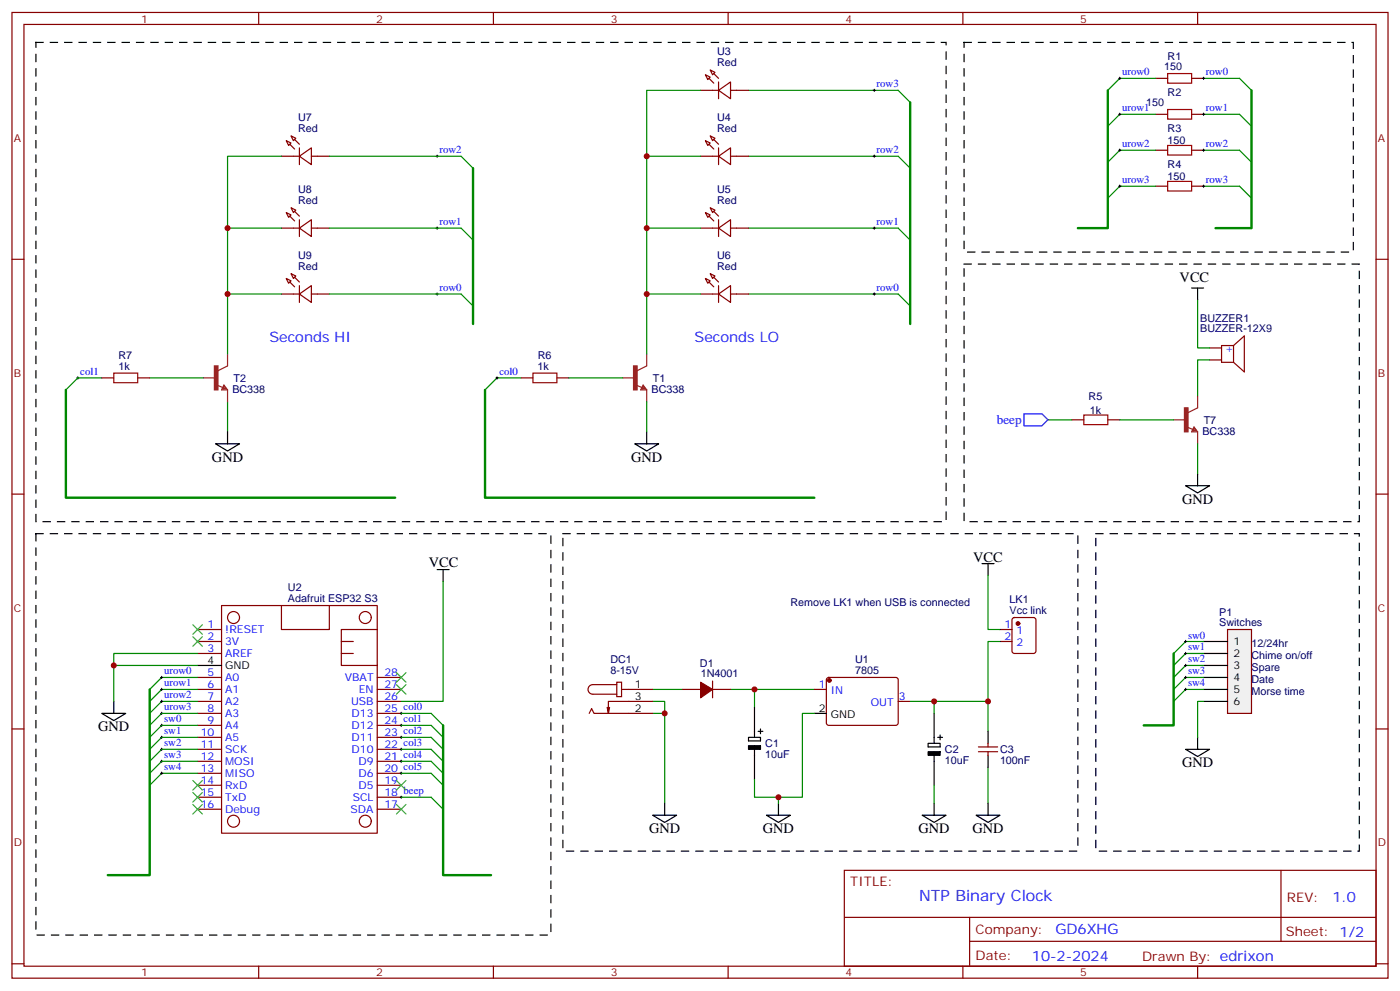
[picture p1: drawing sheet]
<svg xmlns="http://www.w3.org/2000/svg" width="412mm" height="292mm" viewBox="0 0 412 292" stroke-linecap="round" stroke-linejoin="round" font-family="sans-serif">
<g fill="none" stroke="#870000" stroke-width=".35">
<path d="M3.5 3.7h405.4v284.3h-405.4zM7.1 7.2h398.2v277.3h-398.2zM76.2 3.7v3.5M145.3 3.7v3.5M214.5 3.7v3.5M283.6 3.7v3.5M352.8 3.7v3.5M340.4 33.7h3.6M340.4 23.1h3.6M351 33.7h3.5M351 23.1h3.5M340.4 44.2h3.6"/>
<path d="M340.4 54.8h3.6M351 44.2h3.5M351 54.8h3.5M3.5 76.3h3.6M405.3 76.3h3.6M30 111.3h3.5M40.6 111.3h3.5M153.5 111.3h3.5M164 111.3h3.6M315.7 123.6h3.6M326.3 123.6h3.5M3.5 145.5h3.6"/>
<path d="M405.3 145.5h3.6M243.7 199.7l.4-.2h20.1l.4 .7-.1 12.9-.6 .5-20.1-.1-.4-.6v-12.7zM3.5 214.6h3.6M173.6 210l.7-1.4 .7 1.4h17.3M179.6 208.3l-.4 1.7M181.7 200.9h1.4v4.2h-1.4zM181.7 201.6h-7.1a1.41 1.41 0 0 0-1.4 1.4 1.41 1.41 0 0 0 1.4 1.4h7.1M183.1 203h9.2M192.3 206.5h-13.1v3.5l-.3-1.7M201.1 203h5.3M209.9 203h5.3M209.9 200.5v5"/>
<path d="M239.9 203h3.5M264.6 206.5h3.5M288.2 219.9h5.7M291 218.9v1M405.3 214.6h3.6M288.2 221.3h5.7M291 221.3v1.1M248.7 256.3h156.6v28.2h-156.6zM377.3 256.3v20.9M248.7 270.1h156.5M285.6 277.2h119.6M285.6 270.1v14.1"/>
<path d="M3.5 283.8h3.6M76.2 284.5v3.5M145.3 284.5v3.5M214.5 284.5v3.5M283.6 284.5v3.5M352.8 284.5v3.5M405.3 283.8h3.6"/>
</g>
<g fill="none" stroke="#8c2424" stroke-width=".35">
<path d="M60 111.3h3.5M63.9 113.4l1.7 .7M66 113.4l1 1.4h-1.7zM66 113.7l.7 .7h-1.1zM66 114.1v.3M67 104.2v3.5l-2.8 1.4M67 114.8v3.5M183.4 111.3h3.6M187.3 113.4l1.8 .7M189.4 113.4l1.1 1.4h-1.8zM189.4 113.7l.7 .7h-1zM189.4 114.1v.3"/>
<path d="M190.5 104.2v3.5l-2.8 1.4M190.5 114.8v3.5M352.8 116.6v3.5l-2.8 1.4M345.7 123.6h3.5M349.6 125.7l1.8 .7M351.7 125.7l1.1 1.4h-1.8zM351.7 126.1l.7 .7h-1zM351.7 126.4v.4M352.8 127.1v3.6"/>
</g>
<g fill="#8c2424" stroke="#8c2424" stroke-width=".35">
<path d="M186.6 107.7h1.1v7.1h-1.1z"/>
<path d="M63.1 107.7h1.1v7.1h-1.1z"/>
<path d="M348.9 120.1h1.1v7h-1.1z"/>
</g>
<path d="M344 32.2h7v2.9h-7zM344 21.7h7v2.8h-7zM344 42.8h7v2.8h-7zM344 53.4h7v2.8h-7zM33.5 109.9h7.1v2.8h-7.1zM157 109.9h7v2.8h-7zM319.3 122.2h7v2.8h-7z" fill="none" stroke="#a10000" stroke-width=".35"/>
<g fill="none" stroke="#000" stroke-width=".35">
<path d="M351 84.8h3.5M352.8 84.8v3.5M63.5 130.7h7.1l-3.6 2.1zM67 127.1v3.6M187 130.7h7l-3.5 2.1zM190.5 127.1v3.6M352.8 139.5v3.5M349.2 143h7.1l-3.5 2.1zM289.3 165.9h3.5M291 165.9v3.6M220.5 217.1h3.5v1.1h-3.5zM222.2 208.3v8.8"/>
<path d="M222.2 219.6v9.8M223.3 215.3h1.4M224 214.6v1.4M239.9 210h3.5M273.4 218.9h3.5v1h-3.5zM275.2 210v8.9M276.2 217.1h1.4M276.9 216.4v1.4M291 215.3v3.6M195.8 236.5v3.5M229.3 236.5v3.5M275.2 221.3v9.9"/>
<path d="M275.2 236.5v3.5M291 222.4v3.5M291 236.5v3.5M192.3 240h7l-3.5 2.1zM225.8 240h7l-3.5 2.1zM271.6 240h7.1l-3.5 2.1zM287.5 240h7.1l-3.6 2.1z"/>
</g>
<g fill="none" stroke="#008700" stroke-width=".35">
<path d="M220.5 26.6h44.1l3.5 3.5M135.8 46l3.5 3.5M220.5 46h44.1l3.5 3.5M135.8 67.2l3.5 3.5M220.5 67.2h44.1l3.5 3.5M135.8 86.6l3.5 3.5M220.5 86.6h44.1l3.5 3.5M30 111.3h-7.1l-3.5 3.5M44.1 111.3h15.9M67 118.3v8.8M153.5 111.3h-7.1l-3.5 3.5M167.6 111.3h15.8"/>
<path d="M190.5 118.3v8.8M308.7 123.6h7M329.8 123.6h15.9M352.8 130.7v8.8M192.3 206.5h3.5v30M192.3 210h3.5M192.3 203h8.8M215.2 203h24.7M222.2 203v5.3M239.9 210h-3.5v24.7h-14.2v-5.3M268.1 206.5h7.1v3.5M275.2 206.5h15.8v8.8"/>
<path d="M229.3 234.7v1.8M275.2 231.2v5.3M291 225.9v10.6"/>
</g>
<path d="M268.1 30.1v65.3M139.3 49.5v45.9M19.4 114.8v31.7h97M142.9 114.8v31.7h97" fill="none" stroke="#008700" stroke-width=".71"/>
<g fill="none" stroke="#000" stroke-width=".29">
<path d="M257.2 26.6h.7M257.5 26.2v.8M128.4 46h.7M128.8 45.6v.8M257.2 46h.7M257.5 45.6v.8M128.4 67.2h.7M128.8 66.8v.7M257.2 67.2h.7M257.5 66.8v.7M128.4 86.6h.7M128.8 86.2v.7"/>
<path d="M257.2 86.6h.7M257.5 86.2v.7M22.6 111.3h.7M22.9 110.9v.7M146 111.3h.8M146.4 110.9v.7"/>
</g>
<g fill="#870000" stroke="#870000" stroke-width=".35">
<path d="M206.4 200.9l3.5 2.1-3.5 2.5z"/>
<circle cx="244.3" cy="200.3" r=".53"/>
</g>
<path d="M220.5 219.6h3.5v1h-3.5zM273.4 221.3h3.5v1.1h-3.5z" fill="#000" stroke="#000" stroke-width=".35"/>
<path d="M301.6 121.8h5.3l1.8 1.8-1.8 1.8h-5.3z" fill="none" stroke="#00f" stroke-width=".35"/>
<path d="M361.6 185.3h7.1v24.7h-7.1z" fill="#f0f0f0" stroke="#870000" stroke-width=".35"/>
<g fill="none" stroke="#000" stroke-width=".35">
<path d="M128.8 167.7h3.5M130.5 167.7v3.5M58.2 195.9h7.1M354.5 188.9h7.1M354.5 192.4h7.1M354.5 195.9h7.1M354.5 199.5h7.1M30 210h7l-3.5 2.2zM33.5 206.5v3.5M352.8 217.1v3.5M354.5 203h7.1M354.5 206.5h7.1"/>
<path d="M349.2 220.6h7.1l-3.5 2.1z"/>
</g>
<g fill="none" stroke="#870000" stroke-width=".35">
<path d="M206.4 26.6h5.3M207.8 22l1.4 .7-.7 .7zM209.2 20.6l1.4 .7-.7 .7zM211.7 26.6l3.5-2.5v5zM211.7 24.1v5M215.2 26.6h5.3M82.9 46h5.3M84.3 41.4l1.4 .7-.7 .7zM85.7 40l1.4 .7-.7 .7zM88.2 46l3.5-2.5v5zM88.2 43.5v5M91.7 46h5.3"/>
<path d="M206.4 46h5.3M207.8 41.4l1.4 .7-.7 .7zM209.2 40l1.4 .7-.7 .7zM211.7 46l3.5-2.5v5zM211.7 43.5v5M215.2 46h5.3M82.9 67.2h5.3M84.3 62.6l1.4 .7-.7 .7zM85.7 61.2l1.4 .7-.7 .7zM88.2 67.2l3.5-2.5v4.9zM88.2 64.7v4.9M91.7 67.2h5.3"/>
<path d="M206.4 67.2h5.3M207.8 62.6l1.4 .7-.7 .7zM209.2 61.2l1.4 .7-.7 .7zM211.7 67.2l3.5-2.5v4.9zM211.7 64.7v4.9M215.2 67.2h5.3M82.9 86.6h5.3M84.3 82l1.4 .7-.7 .7zM85.7 80.6l1.4 .7-.7 .7zM88.2 86.6l3.5-2.5v4.9zM88.2 84.1v4.9M91.7 86.6h5.3"/>
<path d="M206.4 86.6h5.3M207.8 82l1.4 .7-.7 .7zM209.2 80.6l1.4 .7-.7 .7zM211.7 86.6l3.5-2.5v4.9zM211.7 84.1v4.9M215.2 86.6h5.3M356.3 106h3.5M356.3 102.4h3.5M363.4 101.7h-3.6v5h3.6M363.4 101.7v5M363.4 101.7l3.1-2.8v10.6l-3.1-2.8M82.9 178.3v7h14.1v-7"/>
<path d="M58.2 188.9h7.1M58.2 192.4h7.1M58.2 185.3h7.1M58.2 199.5h7.1M100.5 188.9h3.6M100.5 192.4h3.6M111.1 185.3v60h-45.8v-67h45.8v7h-10.6v10.6h10.6M111.1 199.5h7.1M294.6 188.9h3.5M294.6 185.3h3.5M298.3 182l.5-.2h5.6l.7 .5 .1 9.4-.5 .6-5.9 .1-.6-.5-.1-9.4zM58.2 203h7.1"/>
<path d="M58.2 206.5h7.1M58.2 210h7.1M58.2 213.6h7.1M58.2 217.1h7.1M111.1 203h7.1M111.1 206.5h7.1M111.1 210h7.1M111.1 213.6h7.1M111.1 217.1h7.1M58.2 220.6h7.1M58.2 224.2h7.1M58.2 227.7h7.1"/>
<path d="M58.2 231.2h7.1M58.2 234.7h7.1M58.2 238.3h7.1M111.1 220.6h7.1M111.1 224.2h7.1M111.1 227.7h7.1M111.1 231.2h7.1M111.1 234.7h7.1M111.1 238.3h7.1"/>
<circle cx="68.8" cy="181.8" r="1.76"/>
<circle cx="107.6" cy="181.8" r="1.76"/>
<circle cx="68.8" cy="241.8" r="1.76"/>
<circle cx="107.6" cy="241.8" r="1.76"/>
</g>
<g fill="none" stroke="#008700" stroke-width=".35">
<path d="M206.4 26.6h-15.9v77.6M340.4 23.1h-10.6l-3.5 3.5M340.4 33.7h-10.6l-3.5 3.5M354.5 23.1h10.6l3.6 3.5M354.5 33.7h10.6l3.6 3.5M82.9 46h-15.9v58.2M97 46h38.8M190.5 46h15.9M340.4 44.2h-10.6l-3.5 3.6M340.4 54.8h-10.6l-3.5 3.5M354.5 44.2h10.6l3.6 3.6M354.5 54.8h10.6l3.6 3.5"/>
<path d="M67 67.2h15.9M97 67.2h38.8M190.5 67.2h15.9M67 86.6h15.9M97 86.6h38.8M190.5 86.6h15.9M352.8 88.3v14.1h3.5M356.3 106h-3.5v10.6M130.5 171.2v35.3h-12.3M291 169.5v15.8h3.6M58.2 195.9h-24.7v10.6M58.2 192.4h-24.7v3.5"/>
<path d="M58.2 199.5h-10.6l-3.5 3.5M294.6 188.9h-3.6v17.6M354.5 199.5h-5.3l-3.5 3.5M354.5 188.9h-5.3l-3.5 3.5M354.5 192.4h-5.3l-3.5 3.5M354.5 195.9h-5.3l-3.5 3.6M58.2 203h-10.6l-3.5 3.5M58.2 206.5h-10.6l-3.5 3.5M58.2 210h-10.6l-3.5 3.6M58.2 213.6h-10.6l-3.5 3.5M58.2 217.1h-10.6l-3.5 3.5M118.2 213.6h8.8l3.5 3.5"/>
<path d="M118.2 217.1h8.8l3.5 3.5M118.2 210h8.8l3.5 3.6M354.5 206.5h-1.7v10.6M354.5 203h-5.3l-3.5 3.5M58.2 224.2h-10.6l-3.5 3.5M58.2 220.6h-10.6l-3.5 3.6M58.2 227.7h-10.6l-3.5 3.5M118.2 220.6h8.8l3.5 3.6M118.2 224.2h8.8l3.5 3.5M118.2 227.7h8.8l3.5 3.5M118.2 234.7h8.8l3.5 3.6"/>
</g>
<g fill="#870000" stroke="#870000" stroke-width=".35">
<path d="M86.8 41.1l1.4 1.4z"/>
<path d="M85.4 42.5l1.4 1.4z"/>
<path d="M86.8 62.2l1.4 1.4z"/>
<path d="M85.4 63.6l1.4 1.5z"/>
<path d="M86.8 81.6l1.4 1.4z"/>
<path d="M85.4 83l1.4 1.5z"/>
<path d="M210.3 21.7l1.4 1.4z"/>
<path d="M208.8 23.1l1.5 1.4z"/>
<path d="M210.3 41.1l1.4 1.4z"/>
<path d="M208.8 42.5l1.5 1.4z"/>
<path d="M210.3 62.2l1.4 1.4z"/>
<path d="M208.8 63.6l1.5 1.5z"/>
<path d="M210.3 81.6l1.4 1.4z"/>
<path d="M208.8 83l1.5 1.5z"/>
<circle cx="299.9" cy="183.6" r=".53"/>
</g>
<g fill="none" stroke="#000" stroke-width=".29">
<path d="M329.5 23.1h.7M329.5 33.7h.7M329.8 22.7v.7M329.8 33.3v.7M354.2 23.1h.7M354.2 33.7h.7M354.5 22.7v.7M354.5 33.3v.7M329.5 44.2h.7M329.5 54.8h.7M329.8 43.9v.7M329.8 54.5v.7"/>
<path d="M354.2 44.2h.7M354.2 54.8h.7M354.5 43.9v.7M354.5 54.5v.7M47.3 199.5h.7M47.6 199.1v.7M348.9 199.5h.7M348.9 188.9h.7M348.9 192.4h.7M348.9 195.9h.7M349.2 188.5v.7M349.2 192.1v.7"/>
<path d="M349.2 195.6v.7M349.2 199.1v.7M47.3 203h.7M47.3 206.5h.7M47.3 210h.7M47.3 213.6h.7M47.3 217.1h.7M47.6 202.6v.7M47.6 206.2v.7M47.6 209.7v.7M47.6 213.2v.7M47.6 216.7v.8"/>
<path d="M117.8 210h.7M117.8 213.6h.7M117.8 217.1h.7M118.2 209.7v.7M118.2 213.2v.7M118.2 216.7v.8M348.9 203h.7M349.2 202.6v.7M47.3 220.6h.7M47.3 224.2h.7M47.3 227.7h.7M47.6 220.3v.7"/>
<path d="M47.6 223.8v.7M47.6 227.3v.7M117.8 220.6h.7M117.8 224.2h.7M117.8 227.7h.7M117.8 234.7h.7M118.2 220.3v.7M118.2 223.8v.7M118.2 227.3v.7M118.2 234.4v.7"/>
</g>
<path d="M326.3 26.6v40.6h-8.8M368.7 26.6v40.6h-10.6M345.7 192.4v21.2h-8.8M44.1 203v54.7h-12.4M130.5 213.6v44.1h14.1" fill="none" stroke="#008700" stroke-width=".71"/>
<g fill="none" stroke="#3c3" stroke-width=".35">
<path d="M56.8 187.5l2.8 2.8M56.8 183.9l2.8 2.9M59.6 187.5l-2.8 2.8M59.6 183.9l-2.8 2.9M116.8 198l2.8 2.9M119.6 198l-2.8 2.9M116.8 201.6l2.8 2.8M119.6 201.6l-2.8 2.8M56.8 236.9l2.8 2.8M56.8 233.3l2.8 2.8M56.8 229.8l2.8 2.8M59.6 236.9l-2.8 2.8"/>
<path d="M59.6 233.3l-2.8 2.8M59.6 229.8l-2.8 2.8M116.8 236.9l2.8 2.8M116.8 229.8l2.8 2.8M119.6 236.9l-2.8 2.8M119.6 229.8l-2.8 2.8"/>
</g>
<path d="M10.6 12.5h268.1v141.1h-268.1zM284 12.5h114.6v61.7h-114.6zM284 77.8h116.4v75.8h-116.4zM10.6 157.1h151.7v118.2h-151.7zM165.8 157.1h151.7v93.5h-151.7zM322.8 157.1h77.6v93.5h-77.6z" fill="none" stroke="#000" stroke-width=".35" stroke-dasharray="2.1 2.1"/>
<g fill="#c00">
<circle cx="195.8" cy="210" r=".88"/>
<circle cx="222.3" cy="203" r=".88"/>
<circle cx="275.2" cy="206.5" r=".88"/>
<circle cx="229.3" cy="234.7" r=".88"/>
<circle cx="67" cy="86.6" r=".88"/>
<circle cx="67" cy="67.2" r=".88"/>
<circle cx="190.5" cy="86.6" r=".88"/>
<circle cx="190.5" cy="67.2" r=".88"/>
<circle cx="190.5" cy="46" r=".88"/>
<circle cx="291" cy="206.5" r=".88"/>
<circle cx="33.5" cy="195.9" r=".88"/>
</g>
<text font-size="4.6" fill="#00f" x="270.8" y="265.3">NTP Binary Clock</text>
<g font-size="4.2">
<text x="347.5" y="83">VCC</text>
<text x="62.4" y="136">GND</text>
<text x="185.9" y="136">GND</text>
<text x="348.2" y="148.3">GND</text>
<text x="126.3" y="167">VCC</text>
<text x="286.7" y="165.6">VCC</text>
<text x="28.9" y="215.3">GND</text>
<text x="348.2" y="225.9">GND</text>
<text x="191.2" y="245.3">GND</text>
<text x="224.7" y="245.3">GND</text>
<text x="270.6" y="245.3">GND</text>
<text x="286.5" y="245.3">GND</text>
</g>
<g font-size="4.2" fill="#00f">
<text x="79.4" y="100.7">Seconds HI</text>
<text x="204.6" y="100.7">Seconds LO</text>
<text x="392.5" y="265.5">1.0</text>
<text x="310.9" y="275.1">GD6XHG</text>
<text x="304" y="282.9">10-2-2024</text>
</g>
<text font-size="3.9" fill="#00f" x="293.6" y="124.9">beep</text>
<g font-size="3.9" fill="#800">
<text x="250.5" y="260.8">TITLE:</text>
<text x="379.1" y="265.5">REV:</text>
<text x="287.4" y="275">Company:</text>
<text x="378.7" y="275.7">Sheet: 1/2</text>
<text x="287.4" y="282.7">Date:</text>
<text x="336.4" y="282.8">Draw</text>
<text x="346.6" y="282.8">n By: edrixon</text>
</g>
<g font-size="3.2" fill="#800">
<text x="41.6" y="6.7">1</text>
<text x="110.8" y="6.7">2</text>
<text x="179.9" y="6.7">3</text>
<text x="249.1" y="6.7">4</text>
<text x="318.2" y="6.7">5</text>
<text x="4.1" y="41.8">A</text>
<text x="405.9" y="41.8">A</text>
<text x="4.1" y="110.9">B</text>
<text x="405.9" y="110.9">B</text>
<text x="4.1" y="180.1">C</text>
<text x="405.9" y="180.1">C</text>
<text x="4.1" y="249.2">D</text>
<text x="405.9" y="249.2">D</text>
<text x="41.6" y="287.5">1</text>
<text x="110.8" y="287.5">2</text>
<text x="179.9" y="287.5">3</text>
<text x="249.1" y="287.5">4</text>
<text x="318.2" y="287.5">5</text>
</g>
<g font-size="3.2" fill="#000080">
<text x="211.3" y="16.3">U3</text>
<text x="344" y="17.8">R1</text>
<text x="211.3" y="19.5">Red</text>
<text x="342.9" y="20.7">150</text>
<text x="344" y="28.4">R2</text>
<text x="87.8" y="35.7">U7</text>
<text x="211.3" y="35.7">U4</text>
<text x="337.7" y="31.3">150</text>
<text x="87.8" y="38.9">Red</text>
<text x="211.3" y="38.9">Red</text>
<text x="344" y="38.9">R3</text>
<text x="344" y="42.5">150</text>
<text x="344" y="53.1">150</text>
<text x="344" y="49.5">R4</text>
<text x="87.8" y="56.9">U8</text>
<text x="211.3" y="56.9">U5</text>
<text x="87.8" y="60.1">Red</text>
<text x="211.3" y="60.1">Red</text>
<text x="87.8" y="76.3">U9</text>
<text x="211.3" y="76.3">U6</text>
<text x="87.8" y="79.5">Red</text>
<text x="211.3" y="79.5">Red</text>
<text x="353.6" y="94.7">BUZZER1</text>
<text x="353.6" y="97.9">BUZZER-12X9</text>
<text x="34.9" y="105.6">R7</text>
<text x="158.4" y="105.6">R6</text>
<text x="34.9" y="108.8">1k</text>
<text x="68.8" y="112.4">T2</text>
<text x="158.4" y="108.8">1k</text>
<text x="192.3" y="112.4">T1</text>
<text x="68.4" y="115.6">BC338</text>
<text x="191.9" y="115.6">BC338</text>
<text x="320.7" y="117.9">R5</text>
<text x="321" y="121.8">1k</text>
<text x="354.6" y="124.7">T7</text>
<text x="354.2" y="128">BC338</text>
<text x="84.8" y="174">U2</text>
<text x="84.8" y="177.2">Adafruit ESP32 S3</text>
<text x="232.8" y="178.3">Remove LK1 when USB is connected</text>
<text x="297.4" y="177.4">LK1</text>
<text x="297.4" y="180.7">Vcc link</text>
<text x="359.2" y="184.3">Switches</text>
<text x="359.2" y="181.3">P1</text>
<text x="368.7" y="190.6">12/24hr</text>
<text x="179.8" y="195.3">DC1</text>
<text x="206.2" y="196.3">D1</text>
<text x="251.9" y="195.3">U1</text>
<text x="368.7" y="194.2">Chime on/off</text>
<text x="368.7" y="197.7">Spare</text>
<text x="179.8" y="198.3">8-15V</text>
<text x="206.4" y="199.5">1N4001</text>
<text x="251.9" y="198.3">7805</text>
<text x="368.7" y="201.2">Date</text>
<text x="368.7" y="204.8">Morse time</text>
<text x="225.4" y="220.1">C1</text>
<text x="278.3" y="221.8">C2</text>
<text x="294.6" y="221.8">C3</text>
<text x="225.4" y="223.2">10uF</text>
<text x="278.3" y="224.9">10uF</text>
<text x="294.6" y="224.9">100nF</text>
</g>
<g font-size="3.2" fill="#00f">
<text x="330.6" y="22.2">urow0</text>
<text x="355.2" y="22.2">row0</text>
<text x="258.2" y="25.7">row3</text>
<text x="330.6" y="32.8">urow1</text>
<text x="355.2" y="32.8">row1</text>
<text x="129.5" y="45.1">row2</text>
<text x="258.2" y="45.1">row2</text>
<text x="330.6" y="43.4">urow2</text>
<text x="355.2" y="43.4">row2</text>
<text x="330.6" y="53.9">urow3</text>
<text x="355.2" y="53.9">row3</text>
<text x="129.5" y="66.3">row1</text>
<text x="258.2" y="66.3">row1</text>
<text x="129.5" y="85.7">row0</text>
<text x="258.2" y="85.7">row0</text>
<text x="360.9" y="103.5">+</text>
<text x="23.6" y="110.4">col1</text>
<text x="147.1" y="110.4">col0</text>
<text x="61.1" y="185">1</text>
<text x="295.9" y="185">1</text>
<text x="61.1" y="188.5">2</text>
<text x="66.3" y="186.4">!RESET</text>
<text x="66.3" y="189.9">3V</text>
<text x="295.9" y="188.5">2</text>
<text x="299.4" y="186.8">1</text>
<text x="299.4" y="190.3">2</text>
<text x="350" y="188">sw0</text>
<text x="350" y="191.5">sw1</text>
<text x="61.1" y="192.1">3</text>
<text x="66.3" y="193.5">AREF</text>
<text x="350" y="195.1">sw2</text>
<text x="48.3" y="198.6">urow0</text>
<text x="48.3" y="202.1">urow1</text>
<text x="61.1" y="199.1">5</text>
<text x="61.1" y="202.6">6</text>
<text x="66.3" y="200.5">A0</text>
<text x="101.6" y="200.5">VBAT</text>
<text x="113.2" y="202.6">27</text>
<text x="113.2" y="199.1">28</text>
<text x="241.2" y="202.6">1</text>
<text x="350" y="198.6">sw3</text>
<text x="350" y="202.1">sw4</text>
<text x="48.3" y="205.6">urow2</text>
<text x="48.3" y="209.2">urow3</text>
<text x="61.1" y="206.2">7</text>
<text x="61.1" y="209.7">8</text>
<text x="66.3" y="204">A1</text>
<text x="66.3" y="207.6">A2</text>
<text x="103.4" y="207.6">USB</text>
<text x="105.7" y="204">EN</text>
<text x="113.2" y="209.7">25 col0</text>
<text x="113.2" y="206.2">26</text>
<text x="244.7" y="204.4">IN</text>
<text x="256.5" y="207.9">OUT</text>
<text x="264.8" y="206.2">3</text>
<text x="48.3" y="212.7">sw0</text>
<text x="61.1" y="213.2">9</text>
<text x="66.3" y="211.1">A3</text>
<text x="66.3" y="214.6">A4</text>
<text x="103.6" y="214.6">D12</text>
<text x="103.6" y="211.1">D13</text>
<text x="113.2" y="213.2">24 col1</text>
<text x="48.3" y="216.2">sw1</text>
<text x="48.3" y="219.7">sw2</text>
<text x="59.1" y="216.7">10</text>
<text x="59.1" y="220.3">11</text>
<text x="66.3" y="218.2">A5</text>
<text x="66.3" y="221.7">SCK</text>
<text x="103.6" y="221.7">D10</text>
<text x="103.6" y="218.2">D11</text>
<text x="113.2" y="220.3">22 col3</text>
<text x="113.2" y="216.7">23 col2</text>
<text x="48.3" y="223.3">sw3</text>
<text x="48.3" y="226.8">sw4</text>
<text x="59.1" y="223.8">12</text>
<text x="59.1" y="227.3">13</text>
<text x="66.3" y="225.2">MOSI</text>
<text x="105.6" y="225.2">D9</text>
<text x="113.2" y="223.8">21 col4</text>
<text x="113.2" y="227.3">20 col5</text>
<text x="59.1" y="230.9">14</text>
<text x="66.3" y="228.7">MISO</text>
<text x="66.3" y="232.3">RxD</text>
<text x="105.6" y="232.3">D5</text>
<text x="105.6" y="228.7">D6</text>
<text x="113.2" y="230.9">19</text>
<text x="59.1" y="234.4">15</text>
<text x="59.1" y="237.9">16</text>
<text x="66.3" y="235.8">TxD</text>
<text x="66.3" y="239.3">Debug</text>
<text x="103.3" y="239.3">SDA</text>
<text x="103.9" y="235.8">SCL</text>
<text x="113.2" y="237.9">17</text>
<text x="113.2" y="234.4">18 beep</text>
</g>
<g font-size="3.2">
<text x="363.4" y="189.9">1</text>
<text x="61.1" y="195.6">4</text>
<text x="66.3" y="197">GND</text>
<text x="363.4" y="193.5">2</text>
<text x="363.4" y="197">3</text>
<text x="187" y="202.6">1</text>
<text x="363.4" y="200.5">4</text>
<text x="187" y="206.2">3</text>
<text x="187" y="209.7">2</text>
<text x="241.2" y="209.7">2</text>
<text x="363.4" y="204">5</text>
<text x="363.4" y="207.6">6</text>
<text x="244.7" y="211.5">GND</text>
</g>
</svg>
